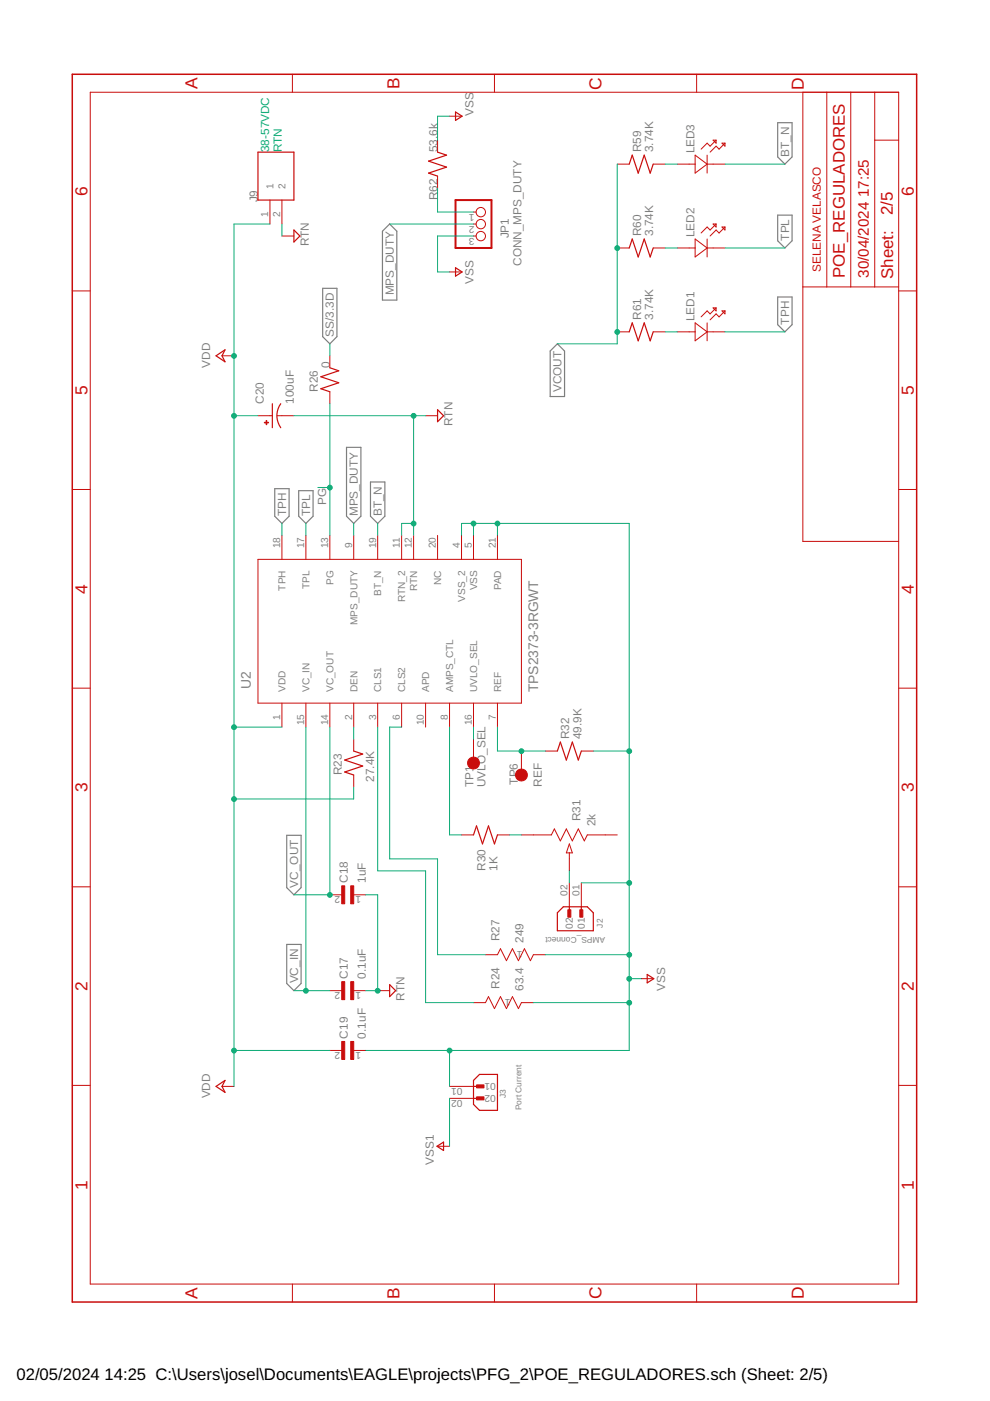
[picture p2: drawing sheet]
<svg xmlns="http://www.w3.org/2000/svg" width="210mm" height="297mm" viewBox="0 0 210 297" stroke-linecap="round" stroke-linejoin="round" font-family="sans-serif">
<path d="M164.9 26h3v7.3l-1.5 1.5-1.5-1.5zM81.1 49l1.5-1.5 1.5 1.5v14.6h-3zM164.9 45.6h3v5.5l-1.5 1.5-1.5-1.5zM68.4 61.1h3v10.3l-1.5 1.5-1.5-1.5zM116.6 74.4l1.6-1.5 1.5 1.5v9.7h-3.1zM164.9 63h3v5.8l-1.5 1.6-1.5-1.6zM73.5 94.8h3v14.7l-1.5 1.5-1.5-1.5zM58.3 103.6h3v5.9l-1.5 1.5-1.5-1.5zM63.3 104h3.1v5.5l-1.5 1.5-1.6-1.5zM78.5 102.2h3.1v7.3l-1.5 1.5-1.6-1.5zM60.8 177.1h3v11.1l-1.5 1.5-1.5-1.5zM60.8 200.2h3v8.3l-1.5 1.5-1.5-1.5z" fill="none" stroke="#808080" stroke-width=".25"/>
<g fill="none" stroke="#c90d0c" stroke-width=".21">
<path d="M19.1 19.6h171.4v252.6h-171.4zM62 15.7v3.9M104.8 15.7v3.9M147.7 15.7v3.9M170.2 19.6v95.2h20.3M175.3 19.6v41.2M180.4 19.6v41.2M185.5 19.6v41.2M92.8 29.7v2.6M92.8 37.3v2.6M95.3 24.6h2.6M130.9 34.8h2.5"/>
<path d="M138.5 34.8h2.5M143.6 34.8h3.8M147.4 32.9l2.5 1.9-2.5 1.9zM149.9 34.8h3.8M149.9 32.9v3.8M151.2 29.7h.6v.7zM151.8 29.7l-1.2 1.3-.7-.6-1.2 1.2M153.1 30.4h.6v.6zM153.7 30.4l-1.2 1.2-.7-.6-1.2 1.3M185.5 29.7h5M57.2 42.4v5.1M59.8 42.4v5.1"/>
<path d="M59.8 50h2.5M95.3 57.7h2.6M100.4 47.5h.6M100.4 45h.6M100.4 50h.6M130.9 52.6h2.5M138.5 52.6h2.5M143.6 52.6h3.8M147.4 50.7l2.5 1.9-2.5 1.9zM149.9 52.6h3.8M149.9 50.7v3.8M151.2 47.5h.6v.6z"/>
<path d="M151.8 47.5l-1.2 1.3-.7-.7-1.2 1.3M153.1 48.1h.6v.7zM153.7 48.1l-1.2 1.3-.7-.6-1.2 1.2M15.3 61.7h3.8M47.1 75.4h2.5M69.9 75.4v2.6M130.9 70.4h2.5M138.5 70.4h2.5M143.6 70.4h3.8M147.4 68.5l2.5 1.9-2.5 1.9zM149.9 70.4h3.8M149.9 68.5v3.8"/>
<path d="M151.2 65.3h.6v.6zM151.8 65.3l-1.2 1.2-.7-.6-1.2 1.3M153.1 65.9h.6v.6zM153.7 65.9l-1.2 1.3-.7-.7-1.2 1.3M170.2 60.8h20.3M190.5 61.7h3.9M54.7 88.1h3M58.8 88.1h3.5M69.9 83.1v2.5M90.2 88.1h2.6M15.3 103.8h3.8M54.7 118.6h55.9v30.5h-55.9z"/>
<path d="M59.8 113.5v5.1M64.9 113.5v5.1M69.9 113.5v5.1M75 113.5v5.1M80.1 113.5v5.1M85.2 113.5v5.1M87.7 113.5v5.1M92.8 113.5v5.1M97.9 113.5v5.1M100.4 113.5v5.1M105.5 113.5v5.1M190.5 103.8h3.9"/>
<path d="M15.3 145.9h3.8M59.8 149.1v5.1M64.9 149.1v5.1M69.9 149.1v5.1M75 149.1v5.1M75 156.7v2.5M80.1 149.1v5.1M85.2 149.1v5.1M90.2 149.1v5.1M95.3 149.1v5.1M100.4 149.1v5.1M100.4 156.7v5.1"/>
<path d="M105.5 149.1v5.1M110.6 159.2v5.1M115.6 159.2h2.6M123.3 159.2h2.5M190.5 145.9h3.9M75 164.3v2.6M97.9 177h2.5M105.5 177h2.5M110.6 177h6.3l.6-1.3 1.3 2.6 1.3-2.6 1.2 2.6 1.3-2.6 1.3 2.6 .6-1.3h6.4M120.7 178.9l.6 1.9h-1.2zM15.3 188h3.8M69.9 189.7h2.6"/>
<path d="M75 189.7h2.5M120.7 180.8v3.8M120.7 187.2v5.1M123.3 187.2v5.1M190.5 188h3.9M69.9 210h2.6M75 210h2.5M80.1 210h2.5M100.4 212.6h2.5l.7-1.3 1.2 2.5 1.3-2.5 1.3 2.5 1.2-2.5 1.3 2.5 .7-1.2h2.5M102.9 202.4h2.6l.6-1.3 1.3 2.6 1.2-2.6 1.3 2.6 1.3-2.6 1.3 2.6 .6-1.3h2.5M136 207.5h2.5M15.3 230.1h3.8"/>
<path d="M47.1 230.3h2.5M69.9 222.7h2.6M75 222.7h2.5M95.3 230.3h5.1M95.3 232.9h5.1M190.5 230.1h3.9M92.8 243h2.5M62 272.2v3.9M104.8 272.2v3.9M147.7 272.2v3.9"/>
<circle cx="101.9" cy="50.1" r=".99"/>
<circle cx="101.9" cy="45" r=".99"/>
<circle cx="101.9" cy="47.5" r=".99"/>
</g>
<path d="M15.3 15.7h179.1v260.4h-179.1z" fill="none" stroke="#c90d0c" stroke-width=".32"/>
<g fill="none" stroke="#c90d0c" stroke-width=".25">
<path d="M54.7 32.3h7.6v10.1h-7.6zM92.8 32.3l1.9 .6-3.8 1.3 3.8 1.2-3.8 1.3 1.9 .6M96.6 23.7l1.4 .9-1.4 .9zM133.4 34.8l.6-1.9 1.3 3.8 1.3-3.8 1.3 3.8 .6-1.9M62.3 48.8l1.3 1.2-1.3 1.3zM96.6 56.8l1.4 .9-1.4 .8zM133.4 52.6l.6-1.9 1.3 3.8 1.3-3.8 1.3 3.8 .6-1.9M45.8 75.4l1.9-1.2-.6 1.2 .6 1.3zM69.9 78l1.9 .6-3.8 1.3 3.8 1.3-3.8 1.2 1.9 .7M133.4 70.4l.6-1.9 1.3 3.8 1.3-3.8 1.3 3.8 .6-1.9M57.7 85.6v5.1M59.5 85.6a4.4 4.4 0 0 0 0 5.1"/>
<path d="M92.8 86.9l1.2 1.2-1.2 1.3zM75 159.2l1.9 .7-3.8 1.2 3.8 1.3-3.8 1.3 1.9 .6M118.2 159.2l.6-1.9 1.3 3.8 1.2-3.8 1.3 3.8 .7-1.9M100.4 177l.6-1.9 1.3 3.8 1.3-3.8 1.2 3.8 .7-1.9M119.4 192.3h5.1l1.3 1.2v3.8h-7.6v-3.8zM120.7 192.3v1.9M123.3 192.3v1.9M82.6 208.8l1.3 1.2-1.3 1.3zM137.2 206.6l1.4 .9-1.4 .9zM45.8 230.3l1.9-1.2-.6 1.2 .6 1.3zM100.4 230.3h1.9M100.4 232.9h1.9"/>
<path d="M101.7 227.8h3.8v7.6h-3.8l-1.3-1.3v-5zM92.6 243l1.4-.9v1.8z"/>
</g>
<g fill="#c90d0c" stroke="#c90d0c" stroke-width=".21">
<path d="M56 89.5h.9v.2h-.9z"/>
<path d="M56.4 89.2h.2v.8h-.2z"/>
<path d="M122.9 192.9h.7v1.6h-.7z"/>
<path d="M120.4 192.9h.6v1.6h-.6z"/>
<path d="M101 230h1.6v.7h-1.6z"/>
<path d="M101 232.6h1.6v.6h-1.6z"/>
<path d="M74.4 208.1h.6v3.8h-.6z"/>
<path d="M72.5 208.1h.6v3.8h-.6z"/>
<path d="M74.4 187.8h.6v3.8h-.6z"/>
<path d="M72.5 187.8h.6v3.8h-.6z"/>
<path d="M74.4 220.8h.6v3.8h-.6z"/>
<path d="M72.5 220.8h.6v3.8h-.6z"/>
</g>
<g fill="#c90d0c" stroke="#c90d0c" stroke-width=".21">
<circle cx="100.4" cy="161.8" r="1.27"/>
<circle cx="110.6" cy="164.3" r="1.27"/>
</g>
<path d="M96.6 42.4h7.6v10.2h-7.6z" fill="none" stroke="#c90d0c" stroke-width=".42"/>
<g fill="none" stroke="#0dab76" stroke-width=".21">
<path d="M92.8 39.9v5.1h7.6M95.3 24.6h-2.5v5.1M130.9 34.8v38.1h-12.7M141 34.8h2.6M153.7 34.8h12.7M57.2 47.5h-7.6v182.8M59.8 47.5v2.5M82.6 47.5h17.8M100.4 50h-7.6v7.7h2.5M141 52.6h2.6M153.7 52.6h12.7M69.9 72.9v2.5"/>
<path d="M141 70.4h2.6M153.7 70.4h12.7M49.6 88.1h5.1M62.3 88.1h27.9M69.9 85.6v27.9M87.7 88.1v25.4M59.8 111v2.5M64.9 111v2.5M67.4 103.4h2.5M75 111v2.5M80.1 111v2.5M87.7 111h-2.5v2.5"/>
<path d="M97.9 113.5v-2.5h35.5v111.7h-55.9M100.4 111v2.5M105.5 111v2.5M49.6 154.2h10.2M64.9 154.2v55.8M69.9 154.2v35.5h-7.6M75 154.2v2.5M80.1 154.2v30.4h10.1v28h10.2M85.2 154.2h-2.6v27.9h10.2v20.3h10.1M95.3 154.2v22.8h2.6M100.4 154.2v2.5M105.5 154.2v5h10.1"/>
<path d="M125.8 159.2h7.6M75 166.9v2.5h-25.4M108 177h2.6M77.5 189.7h2.6v20.3h-2.6M120.7 184.6v2.6M123.3 187.2h10.1M62.3 210h7.6M113.1 212.6h20.3M115.6 202.4h17.8M133.4 207.5h2.6M49.6 222.7h20.3M95.3 222.7v7.6"/>
<path d="M95.3 232.9v10.1"/>
</g>
<g fill="#0dab76" stroke="#0dab76" stroke-width=".21">
<circle cx="69.9" cy="103.4" r=".51"/>
<circle cx="110.6" cy="159.3" r=".51"/>
<circle cx="130.9" cy="52.6" r=".51"/>
<circle cx="130.9" cy="70.4" r=".51"/>
<circle cx="69.9" cy="189.7" r=".51"/>
<circle cx="64.9" cy="210.1" r=".51"/>
<circle cx="49.6" cy="88.2" r=".51"/>
<circle cx="49.6" cy="222.7" r=".51"/>
<circle cx="49.6" cy="154.2" r=".51"/>
<circle cx="49.6" cy="169.4" r=".51"/>
<circle cx="49.6" cy="75.5" r=".51"/>
<circle cx="100.4" cy="111" r=".51"/>
<circle cx="105.5" cy="111" r=".51"/>
<circle cx="133.4" cy="187.2" r=".51"/>
<circle cx="133.4" cy="207.5" r=".51"/>
<circle cx="95.3" cy="222.7" r=".51"/>
<circle cx="133.4" cy="159.3" r=".51"/>
<circle cx="133.4" cy="212.6" r=".51"/>
<circle cx="133.4" cy="202.4" r=".51"/>
<circle cx="80.1" cy="210.1" r=".51"/>
<circle cx="87.7" cy="111" r=".51"/>
<circle cx="87.7" cy="88.2" r=".51"/>
</g>
<g font-size="3.7" fill="#c90d0c">
<text x="41.9" y="18.9" transform="rotate(-90 41.9 18.9)">A</text>
<text x="84.7" y="18.9" transform="rotate(-90 84.7 18.9)">B</text>
<text x="127.6" y="19" transform="rotate(-90 127.6 19)">C</text>
<text x="170.4" y="19" transform="rotate(-90 170.4 19)">D</text>
<text x="18.5" y="41.6" transform="rotate(-90 18.5 41.6)">6</text>
<text x="193.7" y="41.6" transform="rotate(-90 193.7 41.6)">6</text>
<text x="18.5" y="83.7" transform="rotate(-90 18.5 83.7)">5</text>
<text x="193.7" y="83.7" transform="rotate(-90 193.7 83.7)">5</text>
<text x="18.5" y="125.9" transform="rotate(-90 18.5 125.9)">4</text>
<text x="193.7" y="125.9" transform="rotate(-90 193.7 125.9)">4</text>
<text x="18.5" y="168" transform="rotate(-90 18.5 168)">3</text>
<text x="193.7" y="168" transform="rotate(-90 193.7 168)">3</text>
<text x="18.5" y="210.1" transform="rotate(-90 18.5 210.1)">2</text>
<text x="193.7" y="210.1" transform="rotate(-90 193.7 210.1)">2</text>
<text x="18.5" y="252.2" transform="rotate(-90 18.5 252.2)">1</text>
<text x="193.7" y="252.2" transform="rotate(-90 193.7 252.2)">1</text>
<text x="41.9" y="275.4" transform="rotate(-90 41.9 275.4)">A</text>
<text x="84.7" y="275.4" transform="rotate(-90 84.7 275.4)">B</text>
<text x="127.6" y="275.5" transform="rotate(-90 127.6 275.5)">C</text>
<text x="170.4" y="275.5" transform="rotate(-90 170.4 275.5)">D</text>
</g>
<g font-size="3.6" fill="#c90d0c">
<text x="189.3" y="45.6" transform="rotate(-90 189.3 45.6)">2/5</text>
<text x="179.1" y="58.9" transform="rotate(-90 179.1 58.9)">POE_REGULADORES</text>
<text x="189.4" y="59.2" transform="rotate(-90 189.4 59.2)">Sheet:</text>
</g>
<g font-size="3.5">
<text x="3.5" y="292.5">02/05/2024</text>
<text x="22.2" y="292.5">14:25 C:\Users\josel\Documents\EAGLE\projects\PFG_2\POE_REGULADORES.sch (Sheet: 2/5)</text>
</g>
<g font-size="3.2" fill="#c90d0c">
<text x="184.2" y="41.9" transform="rotate(-90 184.2 41.9)">17:25</text>
<text x="184.2" y="58.9" transform="rotate(-90 184.2 58.9)">30/04/2024</text>
</g>
<g font-size="2.9" fill="#808080">
<text x="53.2" y="146.2" transform="rotate(-90 53.2 146.2)">U2</text>
<text x="114.1" y="146.8" transform="rotate(-90 114.1 146.8)">TPS2373-3RGWT</text>
</g>
<g font-size="2.5" fill="#808080">
<text x="100.4" y="24.6" transform="rotate(-90 100.4 24.6)">VSS</text>
<text x="92.8" y="32.3" transform="rotate(-90 92.8 32.3)">53.6k</text>
<text x="135.9" y="32.3" transform="rotate(-90 135.9 32.3)">R59</text>
<text x="138.5" y="32.3" transform="rotate(-90 138.5 32.3)">3.74K</text>
<text x="147.2" y="32.5" transform="rotate(-90 147.2 32.5)">LED3</text>
<text x="167.3" y="33.3" transform="rotate(-90 167.3 33.3)">BT_N</text>
<text x="54.7" y="42.9" transform="rotate(-90 54.7 42.9)">J9</text>
<text x="92.8" y="42.4" transform="rotate(-90 92.8 42.4)">R62</text>
<text x="65.5" y="52.2" transform="rotate(-90 65.5 52.2)">RTN</text>
<text x="107.9" y="50.5" transform="rotate(-90 107.9 50.5)">JP1</text>
<text x="135.9" y="50" transform="rotate(-90 135.9 50)">R60</text>
<text x="138.5" y="50" transform="rotate(-90 138.5 50)">3.74K</text>
<text x="147.2" y="50.3" transform="rotate(-90 147.2 50.3)">LED2</text>
<text x="167.3" y="51.1" transform="rotate(-90 167.3 51.1)">TPL</text>
<text x="110.6" y="56.4" transform="rotate(-90 110.6 56.4)">CONN_MPS_DUTY</text>
<text x="83.5" y="62.6" transform="rotate(-90 83.5 62.6)">MPS_DUTY</text>
<text x="100.4" y="60.2" transform="rotate(-90 100.4 60.2)">VSS</text>
<text x="70.8" y="71.4" transform="rotate(-90 70.8 71.4)">SS/3.3D</text>
<text x="135.9" y="67.8" transform="rotate(-90 135.9 67.8)">R61</text>
<text x="138.5" y="67.8" transform="rotate(-90 138.5 67.8)">3.74K</text>
<text x="147.2" y="68.1" transform="rotate(-90 147.2 68.1)">LED1</text>
<text x="167.3" y="68.8" transform="rotate(-90 167.3 68.8)">TPH</text>
<text x="44.5" y="78" transform="rotate(-90 44.5 78)">VDD</text>
<text x="69.9" y="78" transform="rotate(-90 69.9 78)">0</text>
<text x="67.4" y="83.1" transform="rotate(-90 67.4 83.1)">R26</text>
<text x="119.1" y="83.2" transform="rotate(-90 119.1 83.2)">VCOUT</text>
<text x="56" y="85.6" transform="rotate(-90 56 85.6)">C20</text>
<text x="62.3" y="85.6" transform="rotate(-90 62.3 85.6)">100uF</text>
<text x="96" y="90.3" transform="rotate(-90 96 90.3)">RTN</text>
<text x="69.2" y="107" transform="rotate(-90 69.2 107)">PG</text>
<text x="60.7" y="109.5" transform="rotate(-90 60.7 109.5)">TPH</text>
<text x="65.7" y="109.5" transform="rotate(-90 65.7 109.5)">TPL</text>
<text x="75.9" y="109.5" transform="rotate(-90 75.9 109.5)">MPS_DUTY</text>
<text x="81" y="109.5" transform="rotate(-90 81 109.5)">BT_N</text>
<text x="120.7" y="156.7" transform="rotate(-90 120.7 156.7)">R32</text>
<text x="123.3" y="156.7" transform="rotate(-90 123.3 156.7)">49.9K</text>
<text x="72.5" y="164.3" transform="rotate(-90 72.5 164.3)">R23</text>
<text x="79.3" y="165.8" transform="rotate(-90 79.3 165.8)">27.4K</text>
<text x="100.4" y="166.9" transform="rotate(-90 100.4 166.9)">TP1</text>
<text x="102.9" y="166.9" transform="rotate(-90 102.9 166.9)">UVLO_SEL</text>
<text x="109.8" y="166.4" transform="rotate(-90 109.8 166.4)">TP6</text>
<text x="114.9" y="166.8" transform="rotate(-90 114.9 166.8)">REF</text>
<text x="123.1" y="174.1" transform="rotate(-90 123.1 174.1)">R31</text>
<text x="126.2" y="175.2" transform="rotate(-90 126.2 175.2)">2k</text>
<text x="102.9" y="184.6" transform="rotate(-90 102.9 184.6)">R30</text>
<text x="105.5" y="184.6" transform="rotate(-90 105.5 184.6)">1K</text>
<text x="63.2" y="188.2" transform="rotate(-90 63.2 188.2)">VC_OUT</text>
<text x="73.7" y="187.2" transform="rotate(-90 73.7 187.2)">C18</text>
<text x="77.6" y="187.2" transform="rotate(-90 77.6 187.2)">1uF</text>
<text x="105.9" y="199.5" transform="rotate(-90 105.9 199.5)">R27</text>
<text x="111" y="199.9" transform="rotate(-90 111 199.9)">249</text>
<text x="63.2" y="208.5" transform="rotate(-90 63.2 208.5)">VC_IN</text>
<text x="73.7" y="207.5" transform="rotate(-90 73.7 207.5)">C17</text>
<text x="77.6" y="207.5" transform="rotate(-90 77.6 207.5)">0.1uF</text>
<text x="105.9" y="209.7" transform="rotate(-90 105.9 209.7)">R24</text>
<text x="85.8" y="212.2" transform="rotate(-90 85.8 212.2)">RTN</text>
<text x="111" y="210.1" transform="rotate(-90 111 210.1)">63.4</text>
<text x="141" y="210" transform="rotate(-90 141 210)">VSS</text>
<text x="73.7" y="220.2" transform="rotate(-90 73.7 220.2)">C19</text>
<text x="77.6" y="220.2" transform="rotate(-90 77.6 220.2)">0.1uF</text>
<text x="44.5" y="232.9" transform="rotate(-90 44.5 232.9)">VDD</text>
<text x="92" y="246.9" transform="rotate(-90 92 246.9)">VSS1</text>
</g>
<g font-size="2.5" fill="#0dab76">
<text x="57.1" y="32.3" transform="rotate(-90 57.1 32.3)">38-57VDC</text>
<text x="59.8" y="32.3" transform="rotate(-90 59.8 32.3)">RTN</text>
</g>
<text font-size="2.5" fill="#c90d0c" x="174" y="57.7" transform="rotate(-90 174 57.7)">SELENA VELASCO</text>
<g font-size="2.1" fill="#808080">
<text x="58" y="40.1" transform="rotate(-90 58 40.1)">1</text>
<text x="60.5" y="40.1" transform="rotate(-90 60.5 40.1)">2</text>
<text x="56.9" y="45.9" transform="rotate(-90 56.9 45.9)">1</text>
<text x="59.4" y="45.9" transform="rotate(-90 59.4 45.9)">2</text>
<text x="100.6" y="45.3" transform="rotate(-180 100.6 45.3)">1</text>
<text x="100.6" y="47.9" transform="rotate(-180 100.6 47.9)">2</text>
<text x="100.6" y="50.4" transform="rotate(-180 100.6 50.4)">3</text>
<text x="59.4" y="116.3" transform="rotate(-90 59.4 116.3)">18</text>
<text x="64.5" y="116.3" transform="rotate(-90 64.5 116.3)">17</text>
<text x="69.6" y="116.3" transform="rotate(-90 69.6 116.3)">13</text>
<text x="74.6" y="116.3" transform="rotate(-90 74.6 116.3)">9</text>
<text x="79.7" y="116.3" transform="rotate(-90 79.7 116.3)">19</text>
<text x="84.8" y="116.3" transform="rotate(-90 84.8 116.3)">11</text>
<text x="87.3" y="116.3" transform="rotate(-90 87.3 116.3)">12</text>
<text x="92.4" y="116.3" transform="rotate(-90 92.4 116.3)">20</text>
<text x="97.5" y="116.3" transform="rotate(-90 97.5 116.3)">4</text>
<text x="100" y="116.3" transform="rotate(-90 100 116.3)">5</text>
<text x="105.1" y="116.3" transform="rotate(-90 105.1 116.3)">21</text>
<text x="60.5" y="125.2" transform="rotate(-90 60.5 125.2)">TPH</text>
<text x="65.6" y="124.9" transform="rotate(-90 65.6 124.9)">TPL</text>
<text x="70.7" y="124" transform="rotate(-90 70.7 124)">PG</text>
<text x="88.5" y="125.3" transform="rotate(-90 88.5 125.3)">RTN</text>
<text x="93.5" y="124" transform="rotate(-90 93.5 124)">NC</text>
<text x="101.2" y="125.2" transform="rotate(-90 101.2 125.2)">VSS</text>
<text x="106.2" y="125.2" transform="rotate(-90 106.2 125.2)">PAD</text>
<text x="80.8" y="126.4" transform="rotate(-90 80.8 126.4)">BT_N</text>
<text x="85.9" y="127.7" transform="rotate(-90 85.9 127.7)">RTN_2</text>
<text x="98.6" y="127.6" transform="rotate(-90 98.6 127.6)">VSS_2</text>
<text x="75.8" y="132.5" transform="rotate(-90 75.8 132.5)">MPS_DUTY</text>
<text x="60.5" y="146.7" transform="rotate(-90 60.5 146.7)">VDD</text>
<text x="65.6" y="146.7" transform="rotate(-90 65.6 146.7)">VC_IN</text>
<text x="70.7" y="146.7" transform="rotate(-90 70.7 146.7)">VC_OUT</text>
<text x="75.8" y="146.7" transform="rotate(-90 75.8 146.7)">DEN</text>
<text x="80.8" y="146.7" transform="rotate(-90 80.8 146.7)">CLS1</text>
<text x="85.9" y="146.7" transform="rotate(-90 85.9 146.7)">CLS2</text>
<text x="91" y="146.7" transform="rotate(-90 91 146.7)">APD</text>
<text x="96.1" y="146.7" transform="rotate(-90 96.1 146.7)">AMPS_CTL</text>
<text x="101.2" y="146.7" transform="rotate(-90 101.2 146.7)">UVLO_SEL</text>
<text x="106.2" y="146.7" transform="rotate(-90 106.2 146.7)">REF</text>
<text x="59.4" y="152.6" transform="rotate(-90 59.4 152.6)">1</text>
<text x="64.5" y="153.8" transform="rotate(-90 64.5 153.8)">15</text>
<text x="69.6" y="153.8" transform="rotate(-90 69.6 153.8)">14</text>
<text x="74.6" y="152.6" transform="rotate(-90 74.6 152.6)">2</text>
<text x="79.7" y="152.6" transform="rotate(-90 79.7 152.6)">3</text>
<text x="84.8" y="152.6" transform="rotate(-90 84.8 152.6)">6</text>
<text x="89.9" y="153.8" transform="rotate(-90 89.9 153.8)">10</text>
<text x="95" y="152.6" transform="rotate(-90 95 152.6)">8</text>
<text x="100" y="153.8" transform="rotate(-90 100 153.8)">16</text>
<text x="105.1" y="152.6" transform="rotate(-90 105.1 152.6)">7</text>
<text x="72.1" y="190.1" transform="rotate(-180 72.1 190.1)">2</text>
<text x="76.5" y="190.1" transform="rotate(-180 76.5 190.1)">1</text>
<text x="120.4" y="189.9" transform="rotate(-90 120.4 189.9)">02</text>
<text x="122.9" y="189.9" transform="rotate(-90 122.9 189.9)">01</text>
<text x="121.5" y="197" transform="rotate(-90 121.5 197)">02</text>
<text x="124" y="197" transform="rotate(-90 124 197)">01</text>
<text x="110.8" y="201.6" transform="rotate(-180 110.8 201.6)">1</text>
<text x="72.1" y="210.4" transform="rotate(-180 72.1 210.4)">2</text>
<text x="76.5" y="210.4" transform="rotate(-180 76.5 210.4)">1</text>
<text x="108.2" y="211.8" transform="rotate(-180 108.2 211.8)">1</text>
<text x="72.1" y="223.1" transform="rotate(-180 72.1 223.1)">2</text>
<text x="76.5" y="223.1" transform="rotate(-180 76.5 223.1)">1</text>
<text x="98.1" y="230.7" transform="rotate(-180 98.1 230.7)">01</text>
<text x="98.1" y="233.2" transform="rotate(-180 98.1 233.2)">02</text>
<text x="105.1" y="229.6" transform="rotate(-180 105.1 229.6)">01</text>
<text x="105.1" y="232.1" transform="rotate(-180 105.1 232.1)">02</text>
</g>
<g font-size="1.8" fill="#808080">
<text x="127.8" y="196.7" transform="rotate(-90 127.8 196.7)">J2</text>
<text x="128.3" y="198.6" transform="rotate(-180 128.3 198.6)">AMPS_Connect</text>
<text x="107.3" y="232.9" transform="rotate(-90 107.3 232.9)">J3</text>
<text x="110.6" y="235.4" transform="rotate(-90 110.6 235.4)">Port Current</text>
</g>
</svg>
